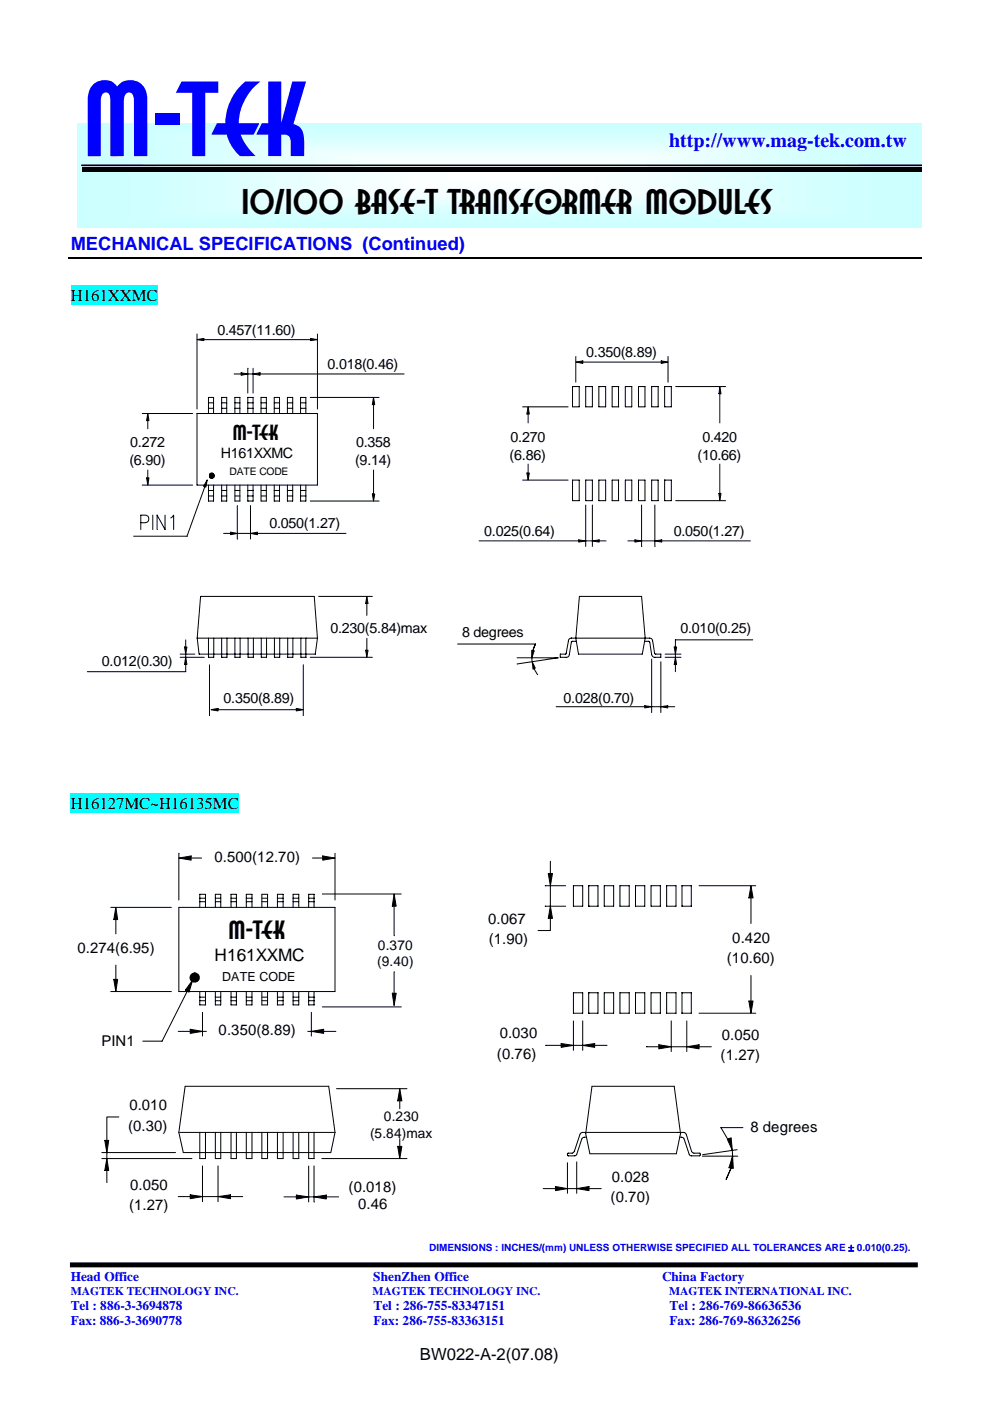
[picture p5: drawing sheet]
<svg xmlns="http://www.w3.org/2000/svg" width="210mm" height="297mm" viewBox="0 0 210 297" stroke-linecap="round" stroke-linejoin="round" font-family="sans-serif">
<g fill="none" stroke="#000" stroke-width=".21">
<path d="M41.8 72l1.4-.2v.4zM41.8 70.8v15.9M43.2 72h22.6M49.7 79.3h1.4M51.1 79l1.5 .3-1.5 .3zM52.6 79.3h1.1M52.6 78.1v5.2M53.7 79.3l1.5-.3v.6zM53.7 78.1v5.2M55.2 79.3h30.5M65.8 71.8l1.5 .2-1.5 .2zM67.3 70.8v15.9"/>
<path d="M122.1 76.8l1.5-.3v.5zM122.1 75.6v5.4M123.6 76.8h16.7M140.3 76.5l1.4 .3-1.4 .2zM141.7 75.6v5.4M30.2 87.7h10.7M31.3 87.7l.3 1.5h-.5zM31.3 89.2v1.7M31.3 99.7v1.6M41.8 87.7h25.5v15.1h-25.5zM44.2 87.7v-3.4h1.1v3.4M44.2 86.6h1.1"/>
<path d="M44.2 85.4h1.1M47 87.7v-3.4h1.1v3.4M47 86.6h1.1M47 85.4h1.1M49.8 87.7v-3.4h1.1v3.4M49.8 86.6h1.1M49.8 85.4h1.1M52.6 84.3h1.1v3.4M52.6 86.6h1.1M52.6 85.4h1.1M52.6 84.3v3.4M55.4 84.3h1.1v3.4"/>
<path d="M55.4 86.6h1.1M55.4 85.4h1.1M55.4 84.3v3.4M58.2 87.7v-3.4h1.1v3.4M58.2 86.6h1.1M58.2 85.4h1.1M61 87.7v-3.4h1.1v3.4M61 86.6h1.1M61 85.4h1.1M63.8 87.7v-3.4h1.1v3.4M63.8 86.6h1.1M63.8 85.4h1.1"/>
<path d="M65.8 84.3h14.6M79.2 84.3l.3 1.5h-.5zM79.2 85.8v5.1M79.2 99.7v5M110.8 86.3h9.7M112 86.3l.3 1.5h-.5zM112 87.8v1.9M112 98.4v1.9M121.4 82h1.5v4.3h-1.5zM124.2 82h1.4v4.3h-1.4zM127 82h1.5v4.3h-1.5zM131.2 82h-1.4v4.3h1.5"/>
<path d="M131.3 82l-.1 4.3M132.6 82h1.4v4.3h-1.4zM135.4 82h1.4v4.3h-1.4zM138.2 82h1.4v4.3h-1.4zM141 82v4.3M141 82h1.4v4.3h-1.4M143.3 82h10.6M152.7 82l.2 1.5h-.4zM152.7 83.5v6.2M152.7 98.4v6.2M28.3 113.7h11.4M29.9 110.8h.4a.88 .88 0 0 0 1.2-.4 .88 .88 0 0 0-.6-1.2h-1v3.1"/>
<path d="M30.2 102.8h10.7M31.1 101.3h.5l-.3 1.5zM32.4 109.2v3.1M35 109.2v3.1l-1.7-3.1 .1 3.1M36.2 109.8l.6-.6v3.1M43.5 103.2l-3.9 10.5M44 101.7l-.3 1.6-.5-.2zM44.2 102.8v3.4h1.1v-3.4M44.2 104h1.1M44.2 105.2h1.1M44.4 100.8l.5 .1zM44.4 100.9h.5z"/>
<path d="M44.4 101l.5-.1-.4 .2zM44.5 100.6l.4 .3-.5-.1zM44.5 101.1l.4-.2-.4 .3zM44.5 100.5l.4 .4-.4-.3zM44.6 100.4h.1l.2 .5zM44.6 100.4l.3 .5-.4-.4zM44.7 100.4l.1-.1 .1 .6zM44.8 100.3h.1v.6zM44.9 100.9l-.3 .4zM44.9 100.9h.5zM44.9 100.9l.5-.3zM44.9 100.9l.4-.4 .1 .1z"/>
<path d="M44.9 100.3v.6zM44.9 100.9l-.2 .4h-.1zM44.9 100.9l-.1 .5zM44.9 100.9v.5h-.1zM44.9 100.9l.1 .5zM44.9 100.9l.3 .4h-.1zM44.9 100.9l.3 .4zM44.9 100.9l.5 .2-.1 .1zM44.9 100.9l.5 .1v.1zM45 100.3l-.1 .6zM45.1 100.4h.1l-.3 .5zM45.2 100.4l.1 .1-.4 .4z"/>
<path d="M47 102.8v3.4h1.1v-3.4M47 104h1.1M47 105.2h1.1M47.4 113.1h1.5M48.9 112.8l1.4 .3-1.4 .3zM49.8 102.8v3.4h1.1v-3.4M49.8 104h1.1M49.8 105.2h1.1M50.3 107.2l.1 7.1M50.3 113.1h2.8M52.6 102.8v3.4M52.6 104h1.1"/>
<path d="M52.6 105.2h1.1M53.1 113.1l1.5-.3v.6zM53.1 107.2v7.1M53.7 102.8v3.4h-1.1M54.6 113.1h18.8M55.4 102.8v3.4M55.4 104h1.1M55.4 105.2h1.1M56.5 102.8v3.4h-1.1M58.2 102.8v3.4h1.1v-3.4M58.2 104h1.1M58.2 105.2h1.1"/>
<path d="M61 102.8v3.4h1.1v-3.4M61 104h1.1M61 105.2h1.1M63.8 102.8v3.4h1.1v-3.4M63.8 104h1.1M63.8 105.2h1.1M65.8 106.2h14.6M79 104.7h.5l-.3 1.5zM101.6 114.7h21.1M110.8 101.8h9.7M111.8 100.3h.5l-.3 1.5zM121.4 101.8h1.5v4.4h-1.5z"/>
<path d="M122.7 114.5l1.5 .2-1.5 .2zM124.2 101.8h1.4v4.4h-1.4zM124.2 107.1v8.8M124.2 114.7h1.4M125.6 114.7l1.5-.2v.4zM125.6 107.1v8.8M127 101.8h1.5v4.4h-1.5zM127.1 114.7h1.4M131.2 101.8h-1.4v4.4h1.5M131.3 101.8l-.1 4.4M132.6 101.8h1.4v4.4h-1.4zM133.2 114.7h1.5"/>
<path d="M134.7 114.5l1.4 .2-1.4 .2zM135.4 101.8h1.4v4.4h-1.4zM136.1 107.1v8.8M136.1 114.7h2.8M138.2 101.8h1.4v4.4h-1.4zM138.9 107.1v8.8M138.9 114.7l1.5-.2v.4zM140.4 114.7h18.8M141 101.8v4.4M141 101.8h1.4v4.4h-1.4M143.3 106.2h10.6M152.5 104.6h.4l-.2 1.6z"/>
<path d="M38.2 138.7h3.1M38.2 139.4h5.1M39.1 137.2h.5l-.2 1.5zM39.4 139.4l.2 1.5h-.5zM39.4 135.7v1.5M39.4 138.7v.7M41.8 135.3l.7-8.9h24.2l.6 8.9-.4 3.4h-24.7M41.8 135.3l.5 3.4M41.8 135.3h25.6M44.2 135.3l.1 4.1M45.3 135.3v4.1h-1.1M47 135.3l.1 4.1"/>
<path d="M48.1 135.3v4.1h-1.1M49.8 135.3v4.1h1.1v-4.1M52.6 135.3v4.1h1.1v-4.1M55.4 135.3v4.1h1.1v-4.1M58.2 135.3v4.1h1.1v-4.1M61 135.3v4.1h1.1v-4.1M63.8 135.3v4.1h1.1M64.9 135.3v4.1M65.8 139.4h13.2M67.6 126.4h11.4M77.6 137.9h.5l-.3 1.5zM77.8 126.4l.3 1.6h-.5z"/>
<path d="M77.8 128v2.5M77.8 135.3v2.6M97 136.5h16.6a6 6 0 0 0-.7 3.8M109.7 139.5h8.7l-8.7 1.3M112.8 137.9l.5 .1-.5 1.5zM113.6 136.6l-.6 1.4M121.2 135.3l-.4 .1-.2 .3-.4 2.8-.2 .2h-1.2v.7l1.7-.1 .3-.5 .4-2.7 1-.1M121.2 135.3h.9M122.1 135.3h15.7a.61 .61 0 0 1 .6 .6l.5 2.7 1.3 .1v.7h-1.3a.67 .67 0 0 1-.7-.6l-.4-2.7-1-.1M122.9 126.4h13.2l.7 8.9-.6 3.4h-13.5l-.6-3.4zM138.2 139.7v11.4M141.1 138.7h3.3"/>
<path d="M141.1 139.4h3.3M143 137.2h.5l-.2 1.5zM143.3 139.4l.2 1.5h-.5zM143.3 138.7v.7M159.7 135.7h-16.4v1.5M39.4 140.9v1.5h-20.9M44.4 140.9v10.8M44.8 150.5l1.4-.3v.5zM46.2 150.5h16.7M62.8 150.2l1.5 .3-1.5 .2zM64.3 140.9v10.8M112.9 140.3l.6 1.4-.4 .1z"/>
<path d="M113.3 141.8l.7 1.2M118 149.8h18.8M136.8 149.6l1.4 .2-1.4 .3zM138.2 149.8h2M140.2 149.8l1.4-.2v.5zM140.2 140.3v10.8M141.6 149.8h1.5M143.3 140.9v1.5M23.5 192.4h12.8M24.6 192.4l.4 2.6h-.9zM24.6 195v3M37.9 181.9l2.6-.4v.9z"/>
<path d="M38 180.9l-.1 9.9M40.5 181.9h2.3M42.4 192.4v-2.8h1.2v2.8M42.4 191.2h1.2M42.4 190.4h1.2M45.7 192.4v-2.8h1.1l.1 2.8M45.7 191.2h1.1M45.7 190.4h1.1M49 192.4v-2.8h1.1v2.8M49 191.2h1.1M49 190.4h1.1M52.2 191.2h1.2"/>
<path d="M52.2 190.4h1.2M52.3 192.4l-.1-2.8h1.2v2.8M55.5 192.4v-2.8h1.2v2.8M55.5 191.2h1.2M55.5 190.4h1.2M58.8 192.4v-2.8h1.2v2.8M58.8 191.2h1.2M58.8 190.4h1.2M62.2 192.4v-2.8h1.2v2.8M62.2 191.2h1.2M62.2 190.4h1.2M65.5 191.2h1.2"/>
<path d="M65.5 190.4h1.2M66.3 181.9h2.2M66.6 189.6l.1 2.8M66.7 189.6h-1.2v2.8M68.4 189.5h16.7M68.5 181.5l2.6 .4-2.6 .5zM71.1 180.9v9.9M83.6 192.1l.1 6.3M83.6 189.5l.4 2.6h-.8zM115.7 187.8h4.3M115.7 192.1h4.3M116.3 185.2h.9l-.5 2.6z"/>
<path d="M116.7 194.7v2.6h-2.6M116.7 192.1l.5 2.6h-.9zM116.7 182.6v2.6M116.7 187.8v4.3M121.6 187.8h2v4.3h-2zM124.9 187.8v4.3h1.9M124.9 187.8h1.9l.1 4.3M128.2 187.8h2v4.3h-2zM131.5 187.8h2v4.3h-2zM134.8 187.8h2v4.3h-2zM138.1 187.8h2v4.3h-2zM141.4 187.8h2v4.3h-2z"/>
<path d="M144.7 187.8v4.3h1.9M144.7 187.8h1.9l.1 4.3M148.3 187.8h12M159.3 187.8l.4 2.6h-.9zM159.3 190.4v5.4M23.5 210.2h12.8M24.1 207.6h.9l-.4 2.6zM24.6 204.6v3M37.8 218.7h2.5M37.9 210.2h33.2v-17.8h-33.2l.1 17.8M39.7 210.2l-5.3 10.5h-4.1M40.3 218.2l2.6 .5-2.6 .4z"/>
<path d="M40.9 207.8l-.8 2.6-.8-.5zM42.4 210.2v2.9h1.2v-2.9M42.4 212.2h1.2M42.4 211.4h1.2M42.9 214.6v5.1M42.9 218.7h.9M45.7 210.2v2.9h1.1l.1-2.9M45.7 212.2h1.1M45.7 211.4h1.1M49 210.2v2.9h1.1v-2.9M49 212.2h1.1M49 211.4h1.1"/>
<path d="M52.2 212.2h1.2M52.2 211.4h1.2M52.3 210.2l-.1 2.9h1.2v-2.9M55.5 210.2v2.9h1.2v-2.9M55.5 212.2h1.2M55.5 211.4h1.2M58.8 210.2v2.9h1.2v-2.9M58.8 212.2h1.2M58.8 211.4h1.2M62.2 210.2v2.9h1.2v-2.9M62.2 212.2h1.2M62.2 211.4h1.2"/>
<path d="M65.3 218.7h.7M65.5 210.2v2.9h1.2M65.5 212.2h1.2M65.5 211.4h1.2M66 218.7l2.6-.5v.9zM66 214.6v5.1M66.7 210.2l-.1 2.9M68.4 213.5h16.7M68.6 218.7h2.6M83.2 210.6h.8l-.4 2.6zM83.7 206.1l-.1 4.5M121.6 210.5h2v4.3h-2z"/>
<path d="M121.6 216.5v6.2M123.6 216.5v6.2M126.8 210.5h-1.9v4.3M126.9 210.5l-.1 4.3h-1.9M128.2 210.5h2v4.3h-2zM131.5 210.5h2v4.3h-2zM134.8 210.5h2v4.3h-2zM138.1 210.5h2v4.3h-2zM141.4 210.5h2v4.3h-2zM142.4 216.5v6.4M145.7 216.5v6.4M146.6 210.5h-1.9v4.3"/>
<path d="M146.7 210.5l-.1 4.3h-1.9M148.3 214.8h12M158.8 212.2h.9l-.4 2.6zM159.3 206.8v5.4M25.2 236.8h-2.5v5M71.4 230.8h14.9M84.8 230.8l.4 2.6h-.9zM84.8 233.4v1.7M115.8 221.6h3.2M119 221.3l2.6 .3-2.6 .5zM121.6 221.6h2M123.6 221.6l2.5-.3v.8z"/>
<path d="M126.1 221.6h2.7M137.2 221.9h2.5M139.7 221.5l2.7 .4-2.7 .5zM142.4 221.9h3.3M145.7 221.9l2.6-.4v.9zM148.3 221.9h2.6M157.6 239.1h-4.7l1.3 2.2M21.6 244.4h15.6M21.6 245.6h19.1M22.2 241.8h.9l-.4 2.6zM22.7 245.6l.4 2.6h-.9zM22.7 244.4v1.2"/>
<path d="M22.7 248.2v2.5M37.8 253.7h2.5M37.9 240.1l1.4-9.8h30.4l1.4 9.8-.9 4.3h-31.3l-.9-4.3M38.2 240.1h32.6M40.3 253.3l2.6 .4-2.6 .4zM42.4 240.1v5.5h1.2v-5.5M42.9 247.2v7.6M42.9 253.7h3.3M45.7 240.1v5.5h1.1l.1-5.5M46.2 253.7l2.7-.4v.8zM46.2 247.2v7.6M48.9 253.7h2.6"/>
<path d="M49 240.1v5.5h1.1v-5.5M52.3 240.1l-.1 5.5h1.2v-5.5M55.5 240.1v5.5h1.2v-5.5M58.8 240.1v5.5h1.2v-5.5M60.2 253.8h2.7M62.2 240.1v5.5h1.2v-5.5M62.9 253.4l2.6 .4-2.6 .4zM65.5 240.1v5.5h1.2M65.5 247.2v7.6M65.5 253.8h1.2M66.6 247.2l.1 7.6M66.6 253.8l2.6-.4v.8z"/>
<path d="M66.7 240.1l-.1 5.5M68.3 245.6h18M69.2 253.8h2.6M84.3 243.1h.9l-.4 2.5zM84.8 241.4v1.7M115.2 252h2.6M117.8 251.6l2.6 .4-2.6 .4zM120.4 246.5v6.5M120.4 252h1.9M122.3 252l2.6-.4v.8zM122.3 246.3v6.7M124.4 241.1l-.8 .1-.2 .3-1.3 3.5h-1.7v-.5h1l.5-.4 1.1-3.6 .5-.4h21.5l.5 .4 1.2 3.6 .5 .4h1.3v.5h-2.1l-1.3-3.5-.2-.3-.8-.1"/>
<path d="M124.9 252h2.6M144.3 240.3l-1.3-10h-17.4l-1.4 10 .9 4.3h18.3l1-4.3M149 245.1h7.5M154.2 241.5l.9-.2 .2 2.6zM155.1 247.6l-1 2.4M155.3 243.9l.1 1.2-.3 2.5-1.1 2.4M155.4 245.1l.1 2.6-.9-.1zM156.4 243.8l-7.4 1"/>
</g>
<g fill="#000">
<path d="M41.8 72l1.4-.2v.4zM51.1 79l1.5 .3-1.5 .3zM53.7 79.3l1.5-.3v.6zM65.8 71.8l1.5 .2-1.5 .2zM122.1 76.8l1.5-.3v.5zM140.3 76.5l1.4 .3-1.4 .2zM31.3 87.7l.3 1.5h-.5zM79.2 84.3l.3 1.5h-.5zM112 86.3l.3 1.5h-.5zM152.7 82l.2 1.5h-.4zM31.1 101.3h.5l-.3 1.5zM44 101.7l-.3 1.6-.5-.2z"/>
<path d="M44.4 100.8l.5 .1zM44.4 100.9h.5zM44.4 101l.5-.1-.4 .2zM44.5 100.6l.4 .3-.5-.1zM44.5 101.1l.4-.2-.4 .3zM44.5 100.5l.4 .4-.4-.3zM44.5 101.2l.4-.3zM44.6 100.4l.3 .5-.4-.4zM44.9 100.9l-.2 .4h-.1zM44.6 100.4h.1l.2 .5zM44.9 100.9l-.1 .5zM44.7 100.4l.2 .5z"/>
<path d="M44.9 100.9v.5h-.1zM44.5 100.6l.4 .3zM44.4 101l.5-.1zM44.5 101.1l.4-.2zM44.9 100.9l-.3 .4zM44.9 100.9l.5-.1zM44.9 100.9l.5-.3zM44.9 100.9l.4-.4zM45.2 100.4l-.3 .5zM45.1 100.4l-.2 .5zM45 100.3l-.1 .6zM44.9 100.3v.6z"/>
<path d="M44.8 100.3h.1v.6zM44.8 100.3l.1 .6zM44.6 100.4l.3 .5zM44.5 100.5l.4 .4zM44.9 100.9l-.2 .4zM44.9 100.9v.5zM44.9 100.9l.1 .5zM44.9 100.9l.2 .4zM44.9 100.9l.3 .4zM44.9 100.9l.4 .3zM44.9 100.9l.5 .2zM44.9 100.9l.5 .1z"/>
<path d="M44.9 100.9h.5zM44.9 100.9l.3 .4h-.1zM45.1 100.4h.1l-.3 .5zM45.2 100.4l.1 .1-.4 .4zM44.9 100.9l.5 .2-.1 .1zM44.9 100.9l.4-.4 .1 .1zM44.9 100.9l.5 .1v.1zM48.9 112.8l1.4 .3-1.4 .3zM53.1 113.1l1.5-.3v.6zM79 104.7h.5l-.3 1.5zM111.8 100.3h.5l-.3 1.5zM122.7 114.5l1.5 .2-1.5 .2z"/>
<path d="M125.6 114.7l1.5-.2v.4zM134.7 114.5l1.4 .2-1.4 .2zM138.9 114.7l1.5-.2v.4zM152.5 104.6h.4l-.2 1.6zM39.1 137.2h.5l-.2 1.5zM77.6 137.9h.5l-.3 1.5zM77.8 126.4l.3 1.6h-.5zM112.8 137.9l.5 .1-.5 1.5zM143 137.2h.5l-.2 1.5zM39.4 139.4l.2 1.5h-.5zM44.8 150.5l1.4-.3v.5zM62.8 150.2l1.5 .3-1.5 .2z"/>
<path d="M112.9 140.3l.6 1.4-.4 .1zM136.8 149.6l1.4 .2-1.4 .3zM140.2 149.8l1.4-.2v.5zM143.3 139.4l.2 1.5h-.5zM24.6 192.4l.4 2.6h-.9zM37.9 181.9l2.6-.4v.9zM68.5 181.5l2.6 .4-2.6 .5zM83.6 189.5l.4 2.6h-.8zM116.3 185.2h.9l-.5 2.6zM116.7 192.1l.5 2.6h-.9zM159.3 187.8l.4 2.6h-.9zM24.1 207.6h.9l-.4 2.6z"/>
<path d="M40.9 207.8l-.8 2.6-.8-.5zM40.3 218.2l2.6 .5-2.6 .4zM66 218.7l2.6-.5v.9zM83.2 210.6h.8l-.4 2.6zM158.8 212.2h.9l-.4 2.6zM84.8 230.8l.4 2.6h-.9zM119 221.3l2.6 .3-2.6 .5zM123.6 221.6l2.5-.3v.8zM139.7 221.5l2.7 .4-2.7 .5zM145.7 221.9l2.6-.4v.9zM22.7 245.6l.4 2.6h-.9zM22.2 241.8h.9l-.4 2.6z"/>
<path d="M40.3 253.3l2.6 .4-2.6 .4zM46.2 253.7l2.7-.4v.8zM62.9 253.4l2.6 .4-2.6 .4zM66.6 253.8l2.6-.4v.8zM84.3 243.1h.9l-.4 2.5zM117.8 251.6l2.6 .4-2.6 .4zM122.3 252l2.6-.4v.8zM155.4 245.1l.1 2.6-.9-.1zM154.2 241.5l.9-.2 .2 2.6z"/>
<circle cx="41.3" cy="207.3" r=".89"/>
</g>
<circle cx="41.3" cy="207.3" r=".89" fill="none" stroke="#000" stroke-width=".38"/>
<path d="M14.5 54.7h181" fill="none" stroke="#000" stroke-width=".25"/>
<g fill="#0ff">
<path d="M15 60.4h18.4v4.1h-18.4z"/>
<path d="M15 168.2h35.7v4.2h-35.7z"/>
</g>
<path d="M16.3 26.2h179.2" fill="none" stroke="#cff" stroke-width=".34"/>
<path d="M16.3 48.1h179.2" fill="none" stroke="#cff" stroke-width=".38"/>
<g fill="#cff">
<path d="M16.3 26.4h2.9v21.5h-2.9z"/>
<path d="M193.3 26.4h2.2v21.5h-2.2z"/>
</g>
<path d="M19.2 26.6h174.1M19.2 47.8h174.1" fill="none" stroke="#cdffff" stroke-width=".34"/>
<g fill="#cdffff">
<path d="M19.2 26.7h2.8v20.9h-2.8z"/>
<path d="M190.5 26.7h2.8v20.9h-2.8z"/>
</g>
<path d="M22 26.9h168.5M22 47.4h168.5" fill="none" stroke="#cdffff" stroke-width=".34"/>
<g fill="#cdffff">
<path d="M22 27.1h2.8v20.2h-2.8z"/>
<path d="M187.7 27.1h2.8v20.2h-2.8z"/>
</g>
<path d="M24.8 27.3h162.9" fill="none" stroke="#ceffff" stroke-width=".38"/>
<path d="M24.8 47.1h162.9" fill="none" stroke="#ceffff" stroke-width=".34"/>
<g fill="#ceffff">
<path d="M24.8 27.5h2.8v19.5h-2.8z"/>
<path d="M184.9 27.5h2.8v19.5h-2.8z"/>
</g>
<path d="M27.6 27.6h157.3" fill="none" stroke="#cfffff" stroke-width=".34"/>
<path d="M27.6 46.8h157.3" fill="none" stroke="#cfffff" stroke-width=".42"/>
<g fill="#cfffff">
<path d="M27.6 27.8h2.8v18.7h-2.8z"/>
<path d="M182.1 27.8h2.8v18.7h-2.8z"/>
</g>
<path d="M30.4 28h151.7M30.4 46.4h151.7" fill="none" stroke="#d0ffff" stroke-width=".34"/>
<g fill="#d0ffff">
<path d="M30.4 28.1h2.8v18.1h-2.8z"/>
<path d="M179.3 28.1h2.8v18.1h-2.8z"/>
</g>
<path d="M33.2 28.3h146.1M33.2 46h146.1" fill="none" stroke="#d2ffff" stroke-width=".34"/>
<g fill="#d2ffff">
<path d="M33.2 28.5h2.8v17.4h-2.8z"/>
<path d="M176.5 28.5h2.8v17.4h-2.8z"/>
</g>
<path d="M36 28.7h140.5" fill="none" stroke="#d4ffff" stroke-width=".38"/>
<path d="M36 45.7h140.5" fill="none" stroke="#d4ffff" stroke-width=".34"/>
<g fill="#d4ffff">
<path d="M36 28.9h2.8v16.7h-2.8z"/>
<path d="M173.7 28.9h2.8v16.7h-2.8z"/>
</g>
<path d="M38.8 29h134.9" fill="none" stroke="#d5ffff" stroke-width=".34"/>
<path d="M38.8 45.4h134.9" fill="none" stroke="#d5ffff" stroke-width=".42"/>
<g fill="#d5ffff">
<path d="M38.8 29.2h2.8v15.9h-2.8z"/>
<path d="M170.8 29.2h2.9v15.9h-2.9z"/>
</g>
<path d="M41.6 29.4h129.2M41.6 45h129.2" fill="none" stroke="#d7ffff" stroke-width=".34"/>
<g fill="#d7ffff">
<path d="M41.6 29.5h2.8v15.4h-2.8z"/>
<path d="M168 29.5h2.8v15.4h-2.8z"/>
</g>
<path d="M44.4 29.7h123.6M44.4 44.7h123.6" fill="none" stroke="#daffff" stroke-width=".34"/>
<g fill="#daffff">
<path d="M44.4 29.9h2.9v14.6h-2.9z"/>
<path d="M165.2 29.9h2.8v14.6h-2.8z"/>
</g>
<path d="M47.3 30.1h117.9M47.3 44.3h117.9" fill="none" stroke="#dcffff" stroke-width=".38"/>
<g fill="#dcffff">
<path d="M47.3 30.2h2.8v13.9h-2.8z"/>
<path d="M162.5 30.2h2.7v13.9h-2.7z"/>
</g>
<path d="M50.1 30.4h112.4" fill="none" stroke="#dfffff" stroke-width=".34"/>
<path d="M50.1 43.9h112.4" fill="none" stroke="#dfffff" stroke-width=".38"/>
<g fill="#dfffff">
<path d="M50.1 30.6h2.8v13.2h-2.8z"/>
<path d="M159.6 30.6h2.9v13.2h-2.9z"/>
</g>
<path d="M52.9 30.8h106.7M52.9 43.6h106.7" fill="none" stroke="#e1ffff" stroke-width=".34"/>
<g fill="#e1ffff">
<path d="M52.9 30.9h2.8v12.6h-2.8z"/>
<path d="M156.8 30.9h2.8v12.6h-2.8z"/>
</g>
<path d="M55.7 31.1h101.1" fill="none" stroke="#e4ffff" stroke-width=".3"/>
<path d="M55.7 43.3h101.1" fill="none" stroke="#e4ffff" stroke-width=".34"/>
<g fill="#e4ffff">
<path d="M55.7 31.2h2.8v11.9h-2.8z"/>
<path d="M154 31.2h2.8v11.9h-2.8z"/>
</g>
<path d="M58.5 31.4h95.5" fill="none" stroke="#e7ffff" stroke-width=".44"/>
<path d="M58.5 42.9h95.5" fill="none" stroke="#e7ffff" stroke-width=".36"/>
<g fill="#e7ffff">
<path d="M58.5 31.7h2.8v11.1h-2.8z"/>
<path d="M151.2 31.7h2.8v11.1h-2.8z"/>
</g>
<path d="M61.3 31.8h89.9" fill="none" stroke="#e9ffff" stroke-width=".3"/>
<path d="M61.3 42.6h89.9" fill="none" stroke="#e9ffff" stroke-width=".38"/>
<g fill="#e9ffff">
<path d="M61.3 32h2.8v10.4h-2.8z"/>
<path d="M148.4 32h2.8v10.4h-2.8z"/>
</g>
<path d="M64.1 32.1h84.3M64.1 42.2h84.3" fill="none" stroke="#ecffff" stroke-width=".34"/>
<g fill="#ecffff">
<path d="M64.1 32.3h2.8v9.7h-2.8z"/>
<path d="M145.5 32.3h2.9v9.7h-2.9z"/>
</g>
<path d="M66.9 32.5h78.6M66.9 41.9h78.6" fill="none" stroke="#eff" stroke-width=".34"/>
<g fill="#eff">
<path d="M66.9 32.6h2.8v9.1h-2.8z"/>
<path d="M142.7 32.6h2.8v9.1h-2.8z"/>
</g>
<path d="M69.7 32.8h73" fill="none" stroke="#f1ffff" stroke-width=".38"/>
<path d="M69.7 41.5h73" fill="none" stroke="#f1ffff" stroke-width=".34"/>
<g fill="#f1ffff">
<path d="M69.7 33h2.8v8.4h-2.8z"/>
<path d="M140 33h2.7v8.4h-2.7z"/>
</g>
<path d="M72.5 33.2h67.5" fill="none" stroke="#f3ffff" stroke-width=".34"/>
<path d="M72.5 41.2h67.5" fill="none" stroke="#f3ffff" stroke-width=".38"/>
<g fill="#f3ffff">
<path d="M72.5 33.4h2.8v7.6h-2.8z"/>
<path d="M137.1 33.4h2.9v7.6h-2.9z"/>
</g>
<path d="M75.3 33.5h61.8M75.3 40.8h61.8" fill="none" stroke="#f5ffff" stroke-width=".34"/>
<g fill="#f5ffff">
<path d="M75.3 33.7h2.8v6.9h-2.8z"/>
<path d="M134.3 33.7h2.8v6.9h-2.8z"/>
</g>
<path d="M78.1 33.9h56.2M78.1 40.5h56.2" fill="none" stroke="#f6ffff" stroke-width=".34"/>
<g fill="#f6ffff">
<path d="M78.1 34h2.9v6.3h-2.9z"/>
<path d="M131.5 34h2.8v6.3h-2.8z"/>
</g>
<path d="M81 34.2h50.5" fill="none" stroke="#f8ffff" stroke-width=".38"/>
<path d="M81 40.1h50.5" fill="none" stroke="#f8ffff" stroke-width=".34"/>
<g fill="#f8ffff">
<path d="M81 34.4h2.8v5.6h-2.8z"/>
<path d="M128.7 34.4h2.8v5.6h-2.8z"/>
</g>
<path d="M83.8 34.6h44.9M83.8 39.8h44.9" fill="none" stroke="#f9ffff" stroke-width=".34"/>
<g fill="#f9ffff">
<path d="M83.8 34.8h2.8v4.8h-2.8z"/>
<path d="M125.9 34.8h2.8v4.8h-2.8z"/>
</g>
<path d="M86.6 34.9h39.3" fill="none" stroke="#fbffff" stroke-width=".34"/>
<path d="M86.6 39.4h39.3" fill="none" stroke="#fbffff" stroke-width=".38"/>
<g fill="#fbffff">
<path d="M86.6 35.1h2.8v4.1h-2.8z"/>
<path d="M123.1 35.1h2.8v4.1h-2.8z"/>
</g>
<path d="M89.4 35.3h33.7M89.4 39.1h33.7" fill="none" stroke="#fcffff" stroke-width=".34"/>
<g fill="#fcffff">
<path d="M89.4 35.4h2.8v3.5h-2.8z"/>
<path d="M120.3 35.4h2.8v3.5h-2.8z"/>
</g>
<path d="M92.2 35.6h28.1" fill="none" stroke="#fcffff" stroke-width=".38"/>
<path d="M92.2 38.7h28.1" fill="none" stroke="#fcffff" stroke-width=".34"/>
<g fill="#fcffff">
<path d="M92.2 35.8h2.8v2.8h-2.8z"/>
<path d="M117.5 35.8h2.8v2.8h-2.8z"/>
</g>
<path d="M95 36h22.5M95 38.4h22.5" fill="none" stroke="#fdffff" stroke-width=".34"/>
<g fill="#fdffff">
<path d="M95 36.2h2.8v2h-2.8z"/>
<path d="M114.7 36.2h2.8v2h-2.8z"/>
</g>
<path d="M97.8 36.3h16.9M97.8 38h16.9" fill="none" stroke="#feffff" stroke-width=".34"/>
<g fill="#feffff">
<path d="M97.8 36.5h2.8v1.3h-2.8z"/>
<path d="M111.8 36.5h2.9v1.3h-2.9z"/>
</g>
<path d="M100.6 36.7h11.2" fill="none" stroke="#feffff" stroke-width=".34"/>
<path d="M100.6 37.7h11.2" fill="none" stroke="#feffff" stroke-width=".3"/>
<g fill="#feffff">
<path d="M100.6 36.8h2.8v.7h-2.8z"/>
<path d="M109.1 36.8h2.7v.7h-2.7z"/>
</g>
<path d="M103.4 36.8h5.7v.7h-5.7z" fill="#fff"/>
<path d="M17.3 35.5h178.2v.9h-178.2z" fill="#000"/>
<path d="M17.3 35.1h178.2" fill="none" stroke="#000" stroke-width=".33"/>
<path d="M14.8 268.2h179.9" fill="none" stroke="#000" stroke-width="1.1" stroke-linecap="butt"/>
<g font-size="21.2" fill="#00f">
<text x="17.3" y="33.1">M-</text>
<text x="38.7" y="33.1">T</text>
<text x="45.5" y="33.1">EK</text>
</g>
<text font-size="7.1" x="51.1" y="45.4">10/100 BASE-T TRANSFORMER MODULES</text>
<text font-size="5.2" x="48.4" y="199.1">M-TEK</text>
<text font-size="4.3" x="49.3" y="93.4">M-TEK</text>
<text font-size="4.2" fill="#00f" x="141.9" y="31.2">http://www.mag-tek.com.tw</text>
<text font-size="3.9" fill="#00f" x="15" y="53">MECHANICAL SPECIFICATIONS (Continued)</text>
<text font-size="3.7" x="45.5" y="203.8">H161XXMC</text>
<g font-size="3.5">
<text x="15" y="63.7">H161XXMC</text>
<text x="15" y="171.6">H16127MC~H16135MC</text>
<text x="89.1" y="288.2">BW022-A-2(07.08)</text>
</g>
<g font-size="3.2">
<text x="45.5" y="182.7">0.500(12.70)</text>
<text x="103.6" y="195.9">0.067</text>
<text x="16.4" y="202.1">0.274(6.95)</text>
<text x="103.7" y="200.2">(1.90)</text>
<text x="155.3" y="199.9">0.420</text>
<text x="154.2" y="204.2">(10.60)</text>
<text x="21.5" y="221.9">PIN1</text>
<text x="46.4" y="219.4">0.350(8.89)</text>
<text x="106" y="220.2">0.030</text>
<text x="153.1" y="220.5">0.050</text>
<text x="105.4" y="224.5">(0.76)</text>
<text x="152.8" y="224.8">(1.27)</text>
<text x="27.2" y="239.7">(0.30)</text>
<text x="27.4" y="235.4">0.010</text>
<text x="159.2" y="240.1">8 degrees</text>
<text x="129.8" y="250.5">0.028</text>
<text x="27.4" y="256.6">(1.27)</text>
<text x="27.6" y="252.3">0.050</text>
<text x="73.9" y="252.8">(0.018)</text>
<text x="76" y="256.3">0.46</text>
<text x="129.5" y="254.9">(0.70)</text>
</g>
<g font-size="3">
<text x="46.1" y="71">0.457(11.60)</text>
<text x="124.3" y="75.7">0.350(8.89)</text>
<text x="69.5" y="78.3">0.018(0.46)</text>
<text x="27.6" y="94.8">0.272</text>
<text x="75.5" y="94.8">0.358</text>
<text x="108.3" y="93.7">0.270</text>
<text x="149" y="93.7">0.420</text>
<text x="27.4" y="98.6">(6.90)</text>
<text x="46.8" y="97.1">H161XXMC</text>
<text x="75.3" y="98.6">(9.14)</text>
<text x="108.1" y="97.5">(6.86)</text>
<text x="148" y="97.5">(10.66)</text>
<text x="57.1" y="112">0.050(1.27)</text>
<text x="102.7" y="113.6">0.025(0.64)</text>
<text x="142.9" y="113.6">0.050(1.27)</text>
<text x="70.1" y="134.3">0.230(5.84)max</text>
<text x="98" y="135.1">8 degrees</text>
<text x="144.3" y="134.3">0.010(0.25)</text>
<text x="21.6" y="141.2">0.012(0.30)</text>
<text x="47.4" y="148.9">0.350(8.89)</text>
<text x="119.5" y="149">0.028(0.70)</text>
</g>
<g font-size="2.9">
<text x="80.2" y="201.4">0.370</text>
<text x="80" y="204.9">(9.40)</text>
<text x="81.4" y="237.7">0.230</text>
<text x="78.5" y="241.2">(5.84)max</text>
</g>
<g font-size="2.8" fill="#00f">
<text x="15" y="271.6">Head Office</text>
<text x="79.2" y="271.6">ShenZhen Office</text>
<text x="140.4" y="271.6">China Factory</text>
<text x="15" y="277.7">Tel : 886-3-3694878</text>
<text x="15" y="280.9">Fax: 886-3-3690778</text>
<text x="79.2" y="277.7">Tel : 286-755-83347151</text>
<text x="79.2" y="280.9">Fax: 286-755-83363151</text>
<text x="142" y="280.9">Fax: 286-769-86326256</text>
<text x="142" y="277.7">Tel : 286-769-86636536</text>
</g>
<text font-size="2.6" x="47.1" y="208.1">DATE CODE</text>
<g font-size="2.5" fill="#00f">
<text x="15" y="274.5">MAGTEK TECHNOLOGY INC.</text>
<text x="79" y="274.5">MAGTEK TECHNOLOGY INC.</text>
<text x="141.9" y="274.5">MAGTEK INTERNATIONAL INC.</text>
</g>
<text font-size="2.2" x="48.7" y="100.8">DATE CODE</text>
<text font-size="2.1" fill="#00f" x="91.1" y="265.3">DIMENSIONS : INCHES/(mm) UNLESS OTHERWISE SPECIFIED ALL TOLERANCES ARE ± 0.010(0.25).</text>
</svg>
